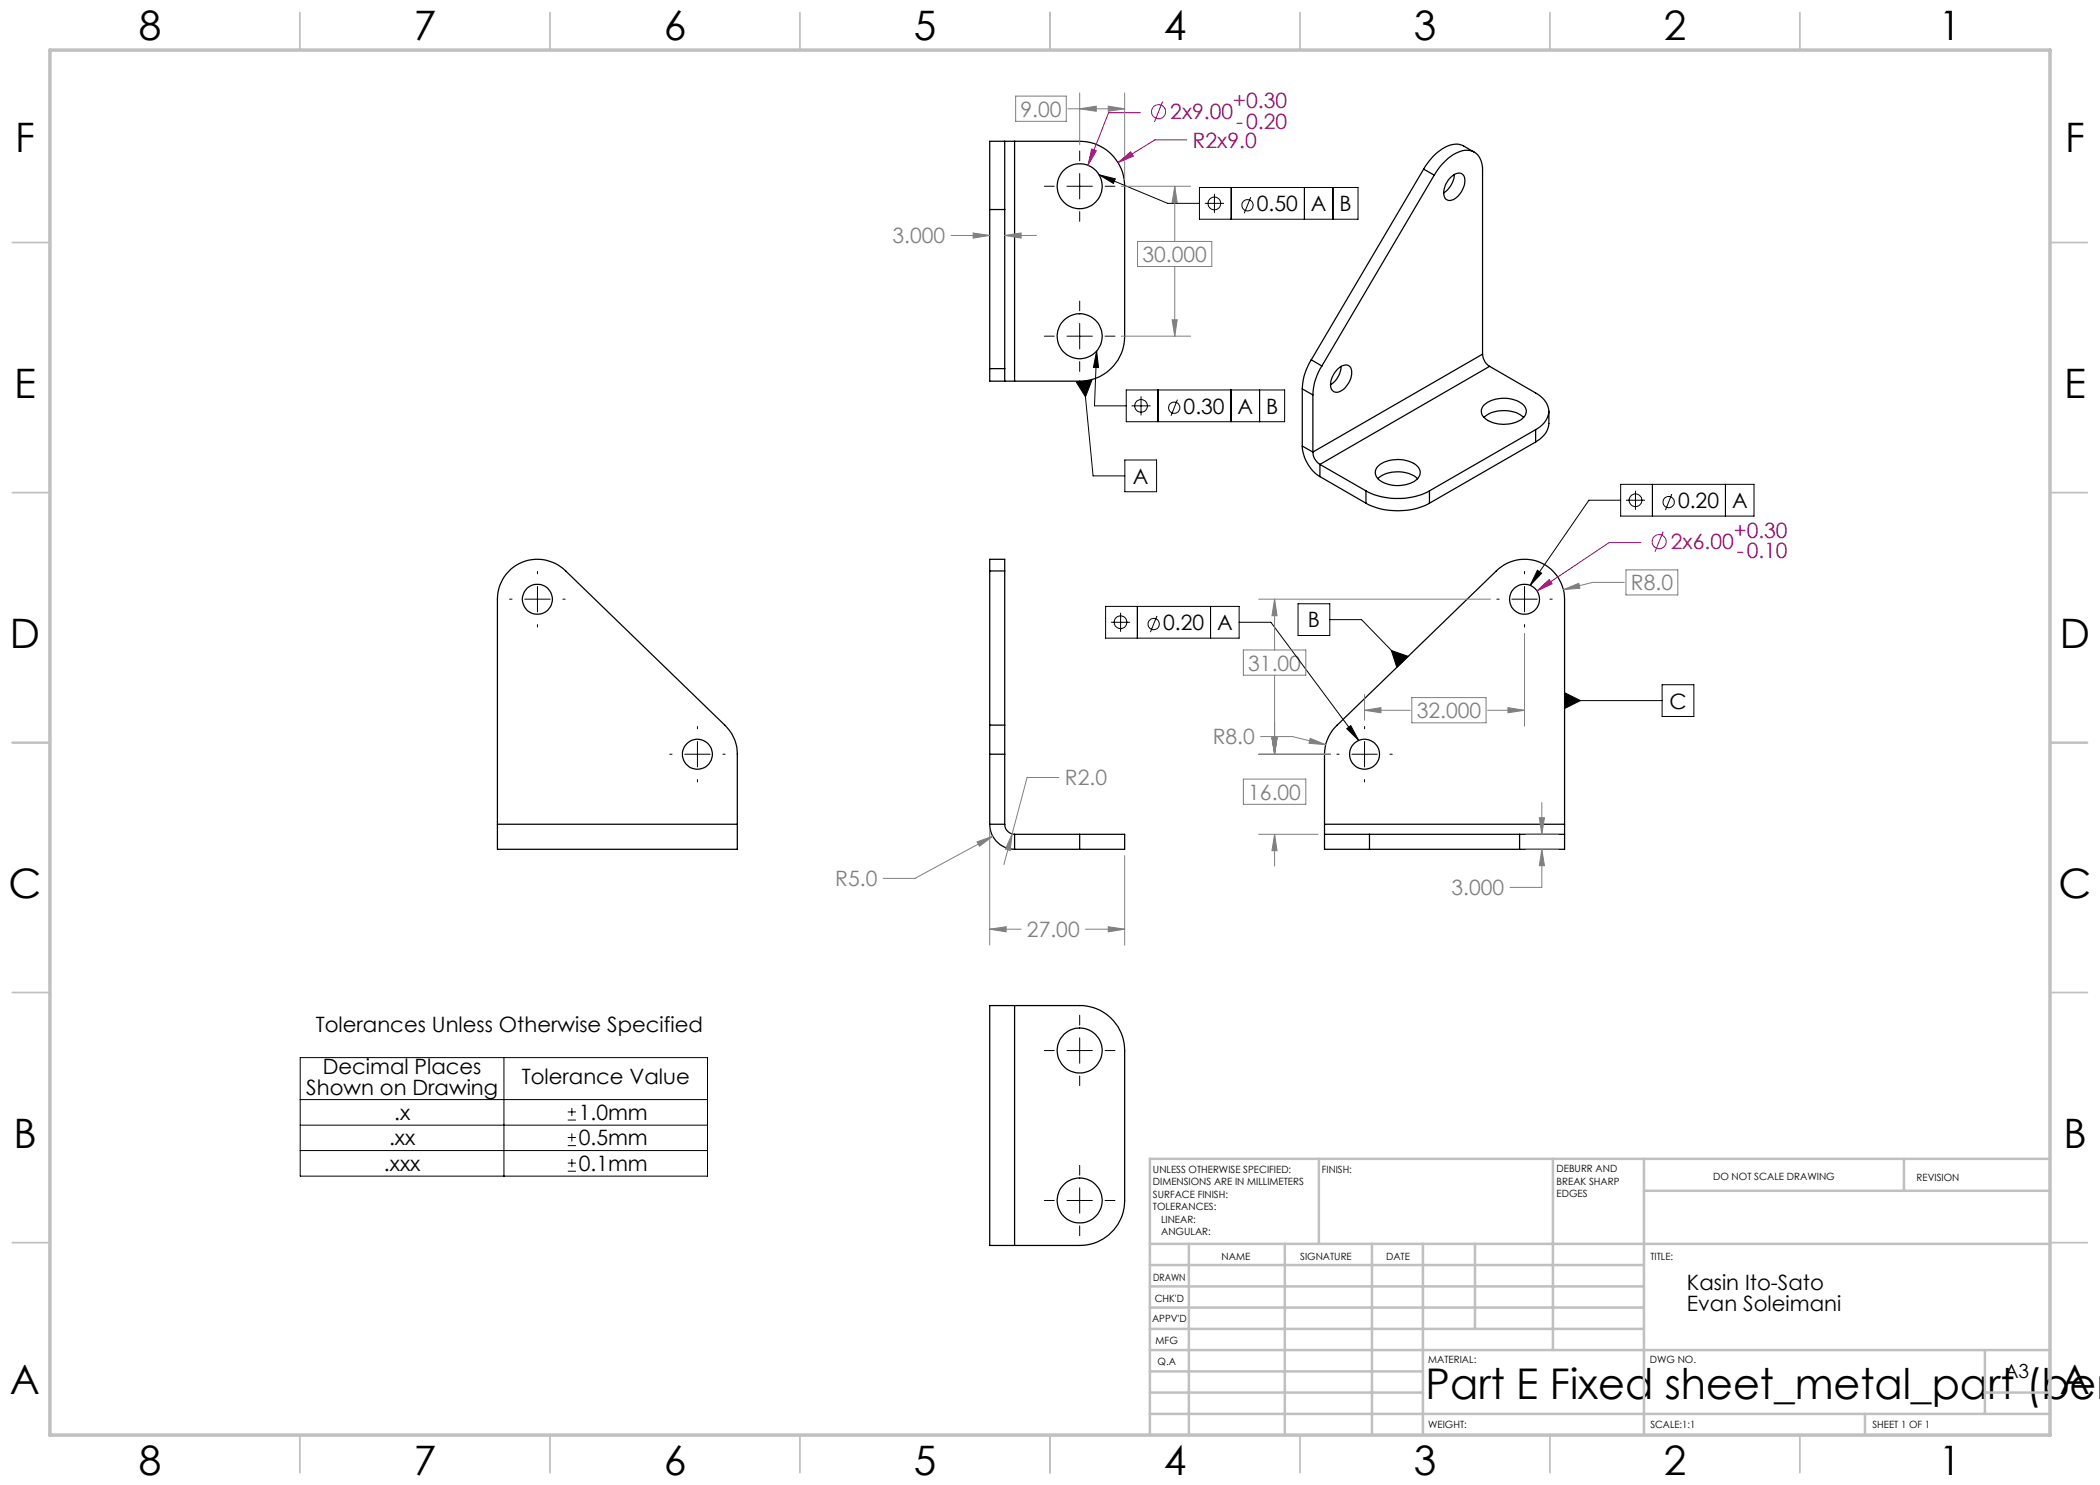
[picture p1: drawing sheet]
<svg xmlns="http://www.w3.org/2000/svg" width="420mm" height="297mm" viewBox="0 0 420 297" stroke-linecap="round" stroke-linejoin="round" font-family="sans-serif">
<g fill="none" stroke="#000" stroke-width=".25">
<path d="M200.9 28.3v13.6M200.9 28.3h-3v13.6M200.9 28.3h2M202.9 28.3h13a9 9 0 0 1 9 8.9v30a9 9 0 0 1-9 9h-13M202.9 28.3v47.9M284.7 33.8l2.1 1.2M284.7 33.8l-22.4 38.2M286.8 35a9.3 9.3 0 0 1 6.2-4.9 3.1 3.1 0 0 1 3.4 3l.1 37.7M286.8 35l-22.4 38.2M290.2 35.5a1.67 1.67 0 0 1 2.5-.5 3.7 3.7 0 0 1-1.1 4.3 1.71 1.71 0 0 1-2.6 .4 3.8 3.8 0 0 1 1.2-4.2zM290.9 34.9a4.9 4.9 0 0 1-2.2 3.7M294.9 30.4l-2.2-1.2a4.7 4.7 0 0 0-5.1 1.2l-1.7 1.8-1.2 1.6"/>
<path d="M197.9 41.9v31.8M197.9 41.9h3M200.9 41.9v31.8M197.9 73.7v2.5h3M197.9 73.7h3M200.9 73.7v2.5M200.9 76.2h2M260.5 77.8l2.1 1.2M260.5 77.8v11.4M262.3 72a11.5 11.5 0 0 0-1.8 5.8M262.3 72l2.1 1.2M262.6 79v11.4"/>
<path d="M264.4 73.2a11.5 11.5 0 0 0-1.8 5.8M267.5 73.8a1.64 1.64 0 0 1 2.7-.2 4.2 4.2 0 0 1-2.7 4.9 1.36 1.36 0 0 1-1.4-1.9 5.1 5.1 0 0 1 1.4-2.8zM268.2 73.3a4.6 4.6 0 0 1-2.1 3.6M296.5 70.8a3.3 3.3 0 0 0 1.4 2.5M296.5 70.8l-33.9 19.6M297.9 73.3l9.2 5.3a4 4 0 0 1 2.5 4.5 4.8 4.8 0 0 1-2.5 2.8M297.9 73.3l-33.9 19.6M260.5 89.2a7.9 7.9 0 0 0 3.5 6.1M260.5 89.2l2.1 1.2M262.6 90.4a3 3 0 0 0 1.4 2.5M264 92.9l9.2 5.3M264 92.9v2.4"/>
<path d="M264 95.3l9.2 5.3M273.2 98.2a14 14 0 0 0 12.7 0M273.2 98.2v2.4M275.6 93.3a6.3 6.3 0 0 1 8 .1 1.85 1.85 0 0 1-.8 2.9 6.4 6.4 0 0 1-7.4-.8 1.68 1.68 0 0 1 .2-2.2zM275.6 95.7a6.4 6.4 0 0 1 7.9 0M285.9 98.2v2.4M296.8 83.5a6.4 6.4 0 0 1 7.9 0M296.9 80.9a6.3 6.3 0 0 1 8 .3 1.92 1.92 0 0 1-1.1 2.9 6.6 6.6 0 0 1-6.8-.5 1.71 1.71 0 0 1-.1-2.7zM307.1 85.9l-21.2 12.3M307.1 85.9v2.5M307.1 88.4l-21.2 12.2M309.8 82.3v2.4a4.6 4.6 0 0 1-2.7 3.7"/>
<path d="M197.9 114.2v-2.3h3v2.3M197.9 114.2v30.8M197.9 114.2h3M200.9 114.2v30.8M273.2 100.6a14 14 0 0 0 12.7 0M197.9 145v5.8M197.9 150.8h3M197.9 145h3M197.9 150.8v14M200.9 145v5.8M200.9 150.8v14M99.5 164.8v-45a8 8 0 0 1 4.9-7.3 8 8 0 0 1 8.7 1.7l31.9 30.8a8.1 8.1 0 0 1 2.5 5.8v14"/>
<path d="M99.5 164.8v5.1h48v-5.1M99.5 164.8h48M197.9 164.8a5 5 0 0 0 5 5.1M197.9 164.8h3M200.9 164.8a2.02 2.02 0 0 0 2 2.1M202.9 166.9v3M202.9 166.9h13M202.9 169.9h13M215.9 166.9h9v3h-9M215.9 166.9v3M264.9 166.9h9M264.9 166.9v3h9"/>
<path d="M264.9 164.8v2.1M264.9 164.8v-14a8.1 8.1 0 0 1 2.5-5.8l31.9-30.8a8 8 0 0 1 8.7-1.7 8 8 0 0 1 4.9 7.3v45M264.9 164.8h48M273.9 166.9h30M273.9 169.9h30M273.9 166.9v3M303.9 166.9h9M303.9 166.9v3M312.9 166.9v3h-9M312.9 164.8v2.1M202.9 201.1h13a9 9 0 0 1 9 9v30a9 9 0 0 1-9 9h-13M202.9 201.1h-5v48h5"/>
<path d="M202.9 201.1v48"/>
<circle cx="215.9" cy="37.2" r="4.5"/>
<circle cx="215.9" cy="67.2" r="4.5"/>
<circle cx="107.5" cy="119.9" r="3"/>
<circle cx="304.9" cy="119.9" r="3"/>
<circle cx="139.5" cy="150.9" r="3"/>
<circle cx="272.9" cy="150.9" r="3"/>
<circle cx="215.9" cy="210.1" r="4.5"/>
<circle cx="215.9" cy="240.1" r="4.5"/>
</g>
<g fill="none" stroke="#a0006e" stroke-width=".2">
<path d="M218.3 29.8l1 .4-1.7 2.9zM223.6 32.5l2.5-2.1 .6 .8zM228.1 22.5h-6.4l-4.1 10.6M232.5 20.3l-1.6 4.1M237.3 28h-6.3l-7.4 4.5M307.4 118.2l2.4-2.3 .6 .9zM328.2 108.5h-6.4l-14.4 9.7M332.6 106.3l-1.6 4"/>
<circle cx="231.7" cy="22.3" r="1.4"/>
<circle cx="331.8" cy="108.3" r="1.41"/>
</g>
<g fill="none" stroke="#000" stroke-width=".2">
<path d="M208.9 37.2h2M213.4 37.2h5.1M215.9 30.2v2M215.9 34.7v5.1M219.8 35l3.3 .8-.4 .9zM219.8 35l13.7 5.7h6.4M221 37.2h2M239.9 37.5h31.7v6.3h-31.7zM242.9 38.8v3.8M246.2 37.5v6.3M250.2 39.4l-1.4 3.2M260.9 37.5v6.3"/>
<path d="M266.6 37.5v6.3M215.9 42.3v2M241 40.7h3.8M208.9 67.2h2M213.4 67.2h5.1M215.2 76.4l3.2-.3-1.3 3.3zM215.9 60.2v2M215.9 64.7v5.1M215.9 72.3v2M216.8 76.2l1.8 19h6.4M219.3 70.2l.4 3.3h-1zM219.3 70.2l-.4 11h6.3"/>
<path d="M221 67.2h2M225.2 78h31.7v6.3h-31.7zM228.2 79.3v3.8M231.6 78v6.3M235.5 79.9l-1.3 3.2M246.2 78v6.3M251.9 78v6.3M225 92h6.3v6.4h-6.3zM226.3 81.2h3.8M324.1 96.9h26.7v6.3h-26.7zM327.1 98.1v3.8M330.5 96.9v6.3"/>
<path d="M334.4 98.8l-1.3 3.2M345.1 96.9v6.3M101.9 119.8h.5M105 119.8h5M107.5 114.3v.5M107.5 117.3v5.1M112.6 119.8h.4M299.4 119.8h.4M302.4 119.8h5M304.9 114.3v.5M304.9 117.3v5.1M307.5 114l.8 .6-2.3 2.5z"/>
<path d="M310 119.8h.4M324.1 100h-6.3l-11.8 17.1M325.2 100h3.8M107.5 124.9v.5M221.1 121.3h26.7v6.3h-26.7zM222.2 124.5h3.8M224.1 122.6v3.8M227.5 121.3v6.3M231.4 123.2l-1.3 3.2M242.1 121.3v6.3M247.8 124.5h6.4l17.5 23.6M259.6 120.8h6.4v6.3h-6.4z"/>
<path d="M266 123.9h6.3l8.2 8.5M278.3 130.1l3.3 1.2-2.2 2.2zM304.9 124.9v.5M312.9 138.5l3.2 1.6-3.2 1.6zM332.4 136.9h6.4v6.4h-6.4zM133.9 150.8h.5M136.9 150.8h5.1M139.5 145.3v.5M139.5 148.3v5.1M139.5 155.9v.5M144.6 150.8h.4M267.4 150.8h.4"/>
<path d="M269.3 145.7l.9-.6 1.5 3zM270.4 150.8h5M272.9 145.3v.5M272.9 148.3v5.1M272.9 155.9v.5M278 150.8h.4M312.9 140.1h19.5M60 211.5h81.5v23.7h-81.5zM60 219.9h81.5M100.8 211.5v23.7M208.9 210.1h2M213.4 210.1h5.1"/>
<path d="M215.9 203.1v1.9M215.9 207.6v5.1M215.9 215.2v1.9M221 210.1h2M60 225h81.5M60 230.1h81.5M113.6 224h1.6M113.6 222.4h1.6M113.6 229.1h1.6M113.6 227.5h1.6M113.6 234.2h1.6M113.6 232.6h1.6"/>
<path d="M114.4 221.6v1.6M114.4 226.7v1.6M114.4 231.8v1.6M215.9 233.1v1.9M215.9 237.6v5M208.9 240.1h2M213.4 240.1h5.1M215.9 245.2v2M221 240.1h2"/>
<circle cx="242.9" cy="40.7" r="1.28"/>
<circle cx="249.5" cy="41.1" r="1.14"/>
<circle cx="228.2" cy="81.2" r="1.27"/>
<circle cx="234.8" cy="81.5" r="1.13"/>
<circle cx="327.1" cy="100.1" r="1.27"/>
<circle cx="333.7" cy="100.4" r="1.13"/>
<circle cx="224.1" cy="124.4" r="1.28"/>
<circle cx="230.7" cy="124.8" r="1.14"/>
</g>
<g fill="none" stroke="#808080" stroke-width=".2">
<path d="M203.1 19.2h10.2v5.1h-10.2zM215.9 18.6v10.3M224.9 18.6v17.4M213.6 21.8h11.3M215.9 21.8l3.4-.6v1.1zM221.7 21.2l3.2 .6-3.2 .5zM224.3 37.2h13.8M234.9 37.2l.5 3.3h-1zM234.9 37.2v11.1M190.2 47.1h7.7M194.6 46.6l3.3 .5-3.3 .5zM200.9 47.1l3.3-.5v1z"/>
<path d="M200.9 47.1h6.4M227.5 48.3h14.9v5h-14.9zM234.9 53.3v13.9M224.3 67.2h13.8M234.4 64h1l-.5 3.2zM251.7 119.8h46.4M254.9 119.8l.5 3.4h-1zM254.9 119.8v10.2M312.7 117.9l3.1-1.2 .2 .9zM324.9 116.5h-6.4l-5.8 1.4M325.2 114h10.4v5h-10.4zM248.7 130h12.5v5h-12.5z"/>
<path d="M254.9 135v15.8M272.9 138.9v5.1M282.4 139.5h14.8v5.1h-14.8zM304.9 126.7v18.5M211.8 155.5h-6.4l-3 11.3M248.7 155.8h12.5v5.1h-12.5zM251.7 150.8h14.4M252.1 147.3h6.4l6.6 1.6M254.4 147.6h1l-.5 3.2zM262 147.7l3.1 1.2-3.3-.2zM272.9 142.1l3.3-.6v1.1zM272.9 142.1h9.1"/>
<path d="M297.5 142.1h7.4M301.6 141.5l3.3 .6-3.3 .5zM195.4 168.4l3.1-1.2-2.6 2.1zM197.9 166.1v22.9M198.5 167.2l-15.5 8.5h-6.4M202.4 166.8l-.4 3.3-.9-.3zM202.4 166.8l-1.6 6.1M224.9 171.1v17.9M251.7 166.9h11.9M254.9 166.9l.5 3.2h-1zM254.9 166.9v6.3M305.2 166.9h6.4"/>
<path d="M305.2 169.9h6.4M307.9 163.5h1l-.5 3.4zM308.4 169.9l.5 3.2h-1zM308.4 169.9v7.6h-6.4M308.4 160.5v6.4M197.9 185.8l3.3-.5v1.1zM197.9 185.8h6.3M217.1 185.8h7.8M221.7 185.3l3.2 .5-3.2 .6z"/>
</g>
<g fill="none" stroke="#c0c0c0" stroke-width=".35">
<path d="M60 2.5v7.5M110 2.5v7.5M160 2.5v7.5M210 2.5v7.5M260 2.5v7.5M310 2.5v7.5M360 2.5v7.5M2.5 48.5h7.5M410 48.5h7.5M2.5 98.5h7.5M410 98.5h7.5M2.5 148.5h7.5"/>
<path d="M410 148.5h7.5M2.5 198.5h7.5M410 198.5h7.5M2.5 248.5h7.5M410 248.5h7.5M60 287v7.5M110 287v7.5M160 287v7.5M210 287v7.5M260 287v7.5M310 287v7.5M360 287v7.5"/>
</g>
<g fill="none" stroke="#c0c0c0" stroke-width=".5">
<path d="M263.8 231.8v17M310.6 231.8v38.2M328.8 231.8v55.2M328.8 238.2h81.2M380.8 231.8v6.4M410 231.8h-180v55.2M230 248.8h180M230 257.3h98.8M230 253h98.8M237.8 248.8v38.2M257 248.8v38.2M274.4 248.8v38.2"/>
<path d="M284.6 248.8v38.2M295 248.8v17M230 265.8h98.8M230 261.5h98.8M230 278.5h54.6M230 274.3h54.6M230 270h180M397 278.5h13M397 270v12.8M230 282.8h180M373 282.8v4.2"/>
</g>
<path d="M10 10h400v277h-400z" fill="none" stroke="#c0c0c0" stroke-width=".7"/>
<path d="M307.5 114l.8 .6-2.3 2.5zM269.3 145.7l.9-.6 1.5 3zM278.3 130.1l1.1 3.4 2.2-2.2zM312.9 138.5l3.2 1.6-3.2 1.6zM219.8 35l3.3 .8-.4 .9zM219.3 70.2l.4 3.3h-1zM215.2 76.4l3.2-.3-1.3 3.3z" fill="#000"/>
<path d="M307.4 118.2l3-1.4-.6-.9zM223.6 32.5l3.1-1.3-.6-.8zM218.3 29.8l-.7 3.3 1.7-2.9z" fill="#a0006e"/>
<path d="M202.4 166.8l-1.3 3 .9 .3zM195.4 168.4l.5 .9 2.6-2.1zM197.9 185.8l3.3-.5v1.1zM221.7 185.3l3.2 .5-3.2 .6zM262 147.7l-.2 1 3.3 .2zM254.4 147.6h1l-.5 3.2zM254.9 166.9l.5 3.2h-1zM254.4 147.6h1l-.5 3.2zM254.9 119.8l.5 3.4h-1zM272.9 142.1l3.3-.6v1.1zM301.6 141.5l3.3 .6-3.3 .5zM308.4 169.9l.5 3.2h-1zM307.9 163.5h1l-.5 3.4zM312.7 117.9l3.3-.3-.2-.9zM234.9 37.2l.5 3.3h-1zM234.4 64h1l-.5 3.2zM215.9 21.8l3.4-.6v1.1zM221.7 21.2l3.2 .6-3.2 .5zM194.6 46.6l3.3 .5-3.3 .5zM200.9 47.1l3.3-.5v1z" fill="#808080"/>
<text font-size="8.5" x="285.1" y="279.7">Part E Fixed sheet_metal_part (ben</text>
<g font-size="8.1">
<text x="27.7" y="8">8</text>
<text x="82.7" y="8">7</text>
<text x="132.7" y="8">6</text>
<text x="182.7" y="8">5</text>
<text x="232.7" y="8">4</text>
<text x="282.7" y="8">3</text>
<text x="332.7" y="8">2</text>
<text x="387.7" y="8">1</text>
<text x="3" y="30.4">F</text>
<text x="413" y="30.4">F</text>
<text x="2.8" y="79.6">E</text>
<text x="412.8" y="79.6">E</text>
<text x="2" y="129.6">D</text>
<text x="412" y="129.6">D</text>
<text x="1.7" y="179.6">C</text>
<text x="411.7" y="179.6">C</text>
<text x="2.7" y="229.6">B</text>
<text x="412.7" y="229.6">B</text>
<text x="2" y="278.9">A</text>
<text x="412" y="278.9">A</text>
<text x="27.7" y="295">8</text>
<text x="82.7" y="295">7</text>
<text x="132.7" y="295">6</text>
<text x="182.7" y="295">5</text>
<text x="232.7" y="295">4</text>
<text x="282.7" y="295">3</text>
<text x="332.7" y="295">2</text>
<text x="387.7" y="295">1</text>
</g>
<g font-size="4.2" fill="#808080">
<text x="204.1" y="23.3">9.00</text>
<text x="178.5" y="48.7">3.000</text>
<text x="228.5" y="52.4">30.000</text>
<text x="326.2" y="118.1">R8.0</text>
<text x="249.6" y="134.1">31.00</text>
<text x="283.3" y="143.6">32.000</text>
<text x="242.5" y="148.9">R8.0</text>
<text x="213" y="157.1">R2.0</text>
<text x="249.6" y="159.9">16.00</text>
<text x="167.1" y="177.3">R5.0</text>
<text x="290.3" y="179.1">3.000</text>
<text x="205.4" y="187.4">27.00</text>
</g>
<g font-size="4.2" fill="#a0006e">
<text x="234.1" y="23.9">2x9.00</text>
<text x="246.7" y="21.6">+0.30</text>
<text x="238.5" y="29.5">R2x9.0</text>
<text x="247.2" y="25.7">-0.20</text>
<text x="346.8" y="107.6">+0.30</text>
<text x="334.2" y="109.9">2x6.00</text>
<text x="347.3" y="111.7">-0.10</text>
</g>
<g font-size="4.2">
<text x="251.4" y="42.3">0.50</text>
<text x="262.2" y="42.3">A</text>
<text x="267.9" y="42.3">B</text>
<text x="236.7" y="82.8">0.30</text>
<text x="247.5" y="82.8">A</text>
<text x="253.2" y="82.8">B</text>
<text x="226.6" y="96.7">A</text>
<text x="335.6" y="101.6">0.20</text>
<text x="346.4" y="101.6">A</text>
<text x="261.6" y="125.5">B</text>
<text x="232.6" y="126">0.20</text>
<text x="243.4" y="126">A</text>
<text x="333.9" y="141.7">C</text>
<text x="63.1" y="206.4">Tolerances Unless Otherwise Specified</text>
<text x="64.6" y="214.8">Decimal Places</text>
<text x="61.2" y="219">Shown on Drawing</text>
<text x="104.3" y="216.8">Tolerance Value</text>
<text x="78.8" y="224">.x</text>
<text x="115.8" y="224">1.0mm</text>
<text x="77.8" y="229.1">.xx</text>
<text x="115.8" y="229.1">0.5mm</text>
<text x="76.8" y="234.2">.xxx</text>
<text x="115.8" y="234.2">0.1mm</text>
<text x="337.4" y="258.1">Kasin Ito-Sato</text>
<text x="337.4" y="262.3">Evan Soleimani</text>
</g>
<text font-size="3.9" x="400.9" y="275.5">A3</text>
<g font-size="2">
<text x="230.6" y="234.6">UNLESS OTHERWISE SPECIFIED:</text>
<text x="230.6" y="237.1">DIMENSIONS ARE IN MILLIMETERS</text>
<text x="230.6" y="239.6">SURFACE FINISH:</text>
<text x="264.4" y="234.6">FINISH:</text>
<text x="311.3" y="234.5">DEBURR AND</text>
<text x="311.3" y="237">BREAK SHARP</text>
<text x="311.3" y="239.5">EDGES</text>
<text x="342.6" y="236">DO NOT SCALE DRAWING</text>
<text x="383.3" y="236.2">REVISION</text>
<text x="230.6" y="242.1">TOLERANCES:</text>
<text x="232.2" y="244.6">LINEAR:</text>
<text x="232.2" y="247.1">ANGULAR:</text>
<text x="244.3" y="252">NAME</text>
<text x="260" y="251.9">SIGNATURE</text>
<text x="277.2" y="251.9">DATE</text>
<text x="330.1" y="251.9">TITLE:</text>
<text x="230.6" y="256.1">DRAWN</text>
<text x="230.9" y="260.3">CHK'D</text>
<text x="230.4" y="264.4">APPV'D</text>
<text x="231.1" y="268.8">MFG</text>
<text x="231.5" y="273">Q.A</text>
<text x="285.6" y="272.5">MATERIAL:</text>
<text x="330" y="272.5">DWG NO.</text>
<text x="285.6" y="285.5">WEIGHT:</text>
<text x="330.1" y="285.6">SCALE:1:1</text>
<text x="374.5" y="285.6">SHEET 1 OF 1</text>
</g>
</svg>
